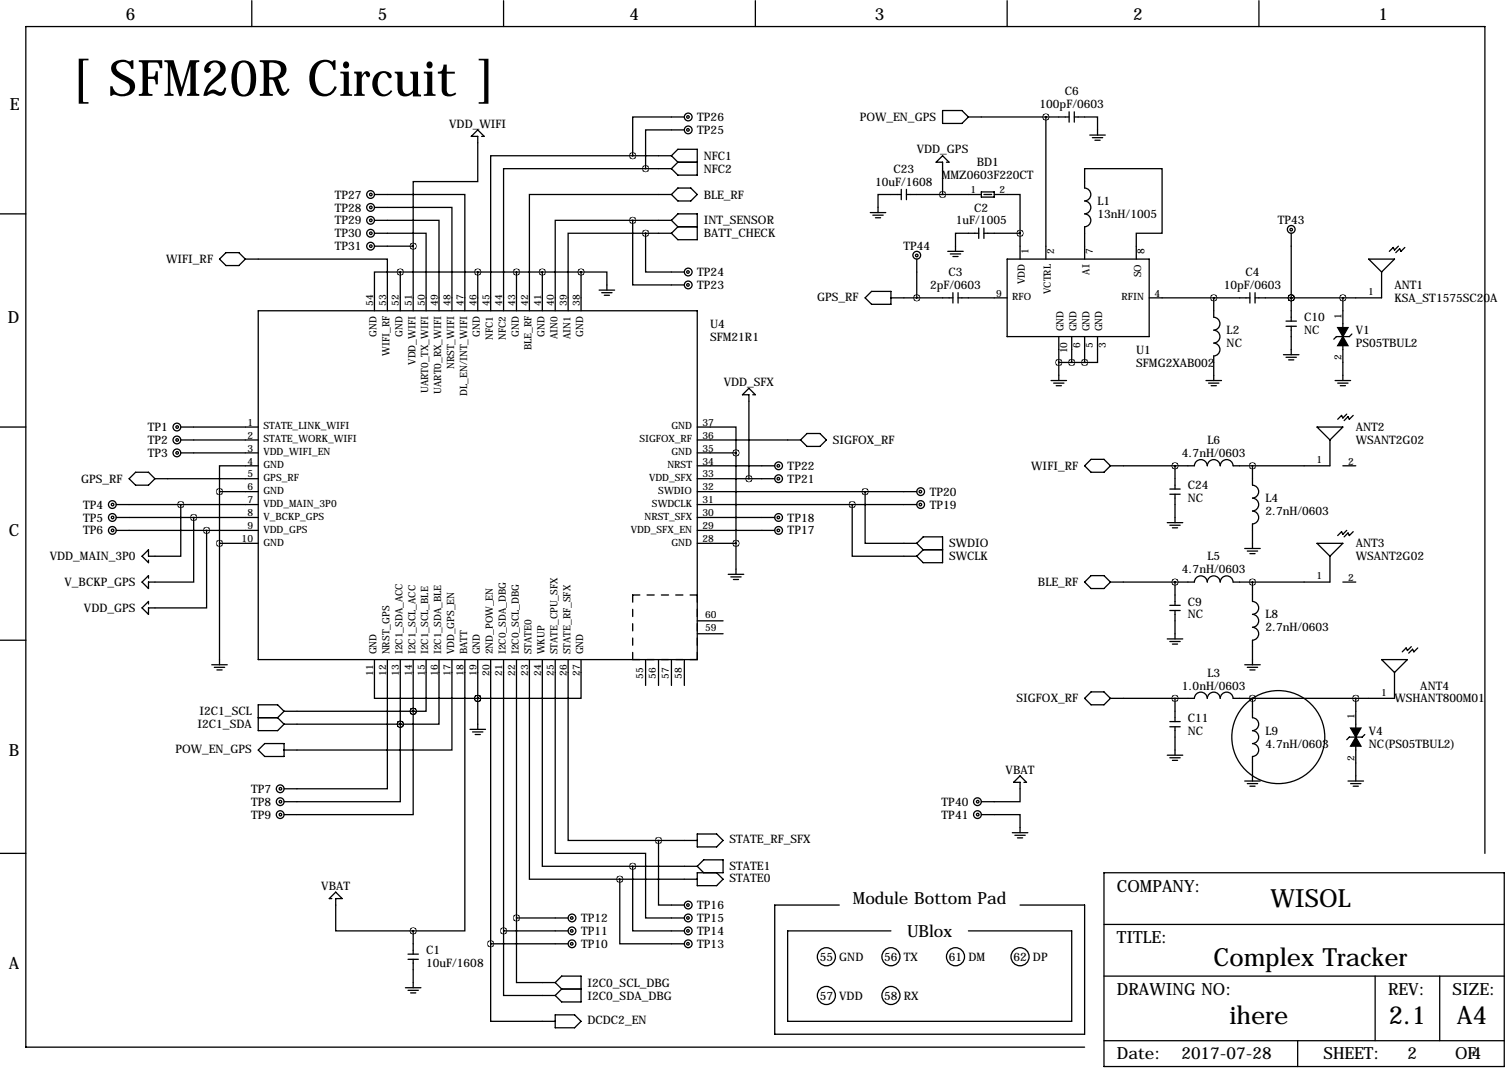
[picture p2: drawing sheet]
<svg xmlns="http://www.w3.org/2000/svg" width="297mm" height="211mm" viewBox="0 0 297 211" stroke-linecap="round" stroke-linejoin="round" font-family="sans-serif">
<g fill="none" stroke="#000" stroke-width=".25">
<path d="M49.5 .1v5.1M99.1 .1v5.1M148.6 .1v5.1M198.1 .1v5.1M247.6 .1v5.1M73.7 38.2h17.7v22.9M94.7 26.8h.5l-1.2-1.3-1.3 1.3h1.3v8.9h-12.7v12.7M124.5 30.6h-28v30.5M124.5 30.6h7.6M127 33.2h-27.9v27.9M127 33.2h5.1M132.1 38.2h-28v22.9"/>
<path d="M132.1 30.6l1.2-1.2h3.9v5h-3.9l-1.2-1.2M132.1 30.6l1.2 1.3M133.3 37h2.6l1.3 1.2-1.3 1.3h-2.6l-1.2-1.3zM133.3 31.9h3.9M133.3 31.9l-1.2 1.3M134.6 25.5h-7.6v7.7M134.6 23h-10.1v7.6M177.3 38.2h-4.6v3.6M177.3 37.2v2.1M178.3 38.2h14.7M178.3 37.2v2.1M185.4 21.7h3.8l1.3 1.3-1.3 1.3h-3.8z"/>
<path d="M186.2 31.9h.5l-1.3-1.3-1.3 1.3h1.3v6.3M190.5 23h19.8M193 37.7h2.6v1h-2.6zM193.5 38.2h1.6M195.6 38.2h5.1v7.7M205.7 23v27.9M210.3 22v2M211.3 23h4.6v3.6M211.3 22v2M213.4 37v-3.8h15.2v12.7h-5.1v5M213.4 37a1.27 1.27 0 0 1 1.2 1.2 1.27 1.27 0 0 1-1.2 1.3M213.4 39.5a1.27 1.27 0 0 1 1.2 1.3 1.27 1.27 0 0 1-1.2 1.3"/>
<path d="M214.4 26.6h3M214.9 27.1h2M215.4 27.6h1M0 42.1h5.1M44.4 49.7h2.6l1.3 1.2-1.3 1.3h-2.6l-1.2-1.3zM48.3 50.9h27.9v10.2M73.7 40.8h15.2v20.3M73.7 43.3h12.7v17.8M73.7 45.9h10.1v15.2M73.7 48.4h7.6M78.7 53.5h-5v7.6M78.7 53.5h35.6"/>
<path d="M78.7 53.5v7.6M81.3 48.4v12.7M94 53.5v7.6M101.6 53.5v7.6M106.7 53.5v7.6M114.3 53.5h5.1v3.5M114.3 53.5v7.6M117.9 57h3M118.4 57.5h2M118.9 58.1h1M124.5 43.3h-15.3v17.8M124.5 43.3v12.7h10.1"/>
<path d="M124.5 43.3h7.6M127 45.9h-15.2v15.2M127 45.9v7.6h7.6M127 45.9h5.1M132.1 43.3l1.2-1.2h3.9v5h-3.9l-1.2-1.2M132.1 43.3l1.2 1.3M133.3 44.6h3.9M133.3 44.6l-1.2 1.3M170.2 58.6l1.2-1.3h3.9v2.5h-3.9zM171.2 41.8h3M171.7 42.3h2M172.2 42.8h1"/>
<path d="M175.3 58.6h12.2M180.3 50.9v7.7M186.4 49.4h3.1M186.9 49.9h2.1M187.5 57.5v2.1M187.5 50.4h1M188.5 58.6h9.6M188.5 57.5v2.1M192.5 45.9h-4.5v3.5M192.5 44.8v2.1M193.5 45.9h7.2M193.5 44.8v2.1"/>
<path d="M198.1 50.9h28v15.3h-28zM200.7 45.9v5M213.4 42.1a1.27 1.27 0 0 1 1.2 1.2 1.27 1.27 0 0 1-1.2 1.3v6.3M226.1 58.6h19.8M238.8 58.6v3.8a1.27 1.27 0 0 1 1.2 1.2 1.27 1.27 0 0 1-1.2 1.3 1.27 1.27 0 0 1 1.2 1.3 1.27 1.27 0 0 1-1.2 1.3 1.27 1.27 0 0 1 1.2 1.2 1.27 1.27 0 0 1-1.2 1.3v4.8M245.9 57.5v2.1M246.9 57.5v2.1M254 58.6h.1M254 45.9v17.2M264.2 58.6v5.8M269.2 50.9h5.1l-2.5 2.6zM271.8 53.5v5.1h-24.9"/>
<path d="M275.1 48.4l-.8 .8-.2-.5-.8 .7M276.4 48.7l-.8 .7-.3-.5-.7 .8M50.8 61.1h86.4v68.6h-86.4zM148.1 77.6h.5l-1.3-1.3-1.3 1.3h1.3v16.5M206.8 74.8h3M207.3 75.3h2M207.8 75.8h1M208.3 66.2v8.6M208.3 71.3h5.1M210.8 66.2v5.1M213.4 66.2v5.1M215.9 66.2v5.1h-2.5"/>
<path d="M237.2 74.8h3.1M237.7 75.3h2.1M238.3 75.8h1M252.5 69.7h3M253 63.1h2M253 64.1h2M253 70.2h2M253.5 70.8h1M254 64.1v5.6M262.6 74.8h3.1M263.1 75.3h2.1M263.7 75.8h1"/>
<path d="M264.2 68v6.8M265.9 65.7l-.5 .5h-2.5l-.5 .5M0 84h5.1M22.9 99.2h27.9M25.4 94.1l1.3-1.2h2.5l1.3 1.2-1.3 1.3h-2.5zM30.5 94.1h20.3M35.6 99.2v10.2h-6.4v-1.3l-1.3 1.3 1.3 1.2v-.5M35.6 84h15.2M35.6 86.5h15.2M35.6 89h15.2M43.2 96.7h7.6M43.2 96.7v34"/>
<path d="M50.8 91.6h-7.6v5.1M137.2 84h7.6v5M137.2 86.5h20.3M137.2 89h7.6M137.2 99.2h43.1M137.2 96.7h43.1M137.2 94.1h15.2M137.2 91.6h15.2M144.8 89v23.9M158.7 85.2h2.6l1.3 1.3-1.3 1.3h-2.6l-1.2-1.3zM167.6 99.2v10.2h12.7M170.2 96.7v10.1h10.1"/>
<path d="M213.4 91.6l1.2-1.3h2.6l1.2 1.3-1.2 1.3h-2.6zM218.4 91.6h16.5M230.1 96.2h2.1M230.1 97.2h2.1M231.1 91.6v4.6M231.1 97.2v5.6M246.4 91.6v3.8a1.27 1.27 0 0 1 1.2 1.3 1.27 1.27 0 0 1-1.2 1.2 1.27 1.27 0 0 1 1.2 1.3 1.27 1.27 0 0 1-1.2 1.3 1.27 1.27 0 0 1 1.2 1.2 1.27 1.27 0 0 1-1.2 1.3v4.8M259.1 84h5.1l-2.6 2.5zM261.6 86.5v5.1h-19a1.27 1.27 0 0 0-1.3-1.2 1.27 1.27 0 0 0-1.3 1.2 1.27 1.27 0 0 0-1.2-1.2 1.27 1.27 0 0 0-1.3 1.2 1.27 1.27 0 0 0-1.3-1.2 1.27 1.27 0 0 0-1.2 1.2M264.2 91.6h2.5M264.9 81.4l-.7 .8-.3-.5-.8 .7M266.2 81.7l-.8 .7-.2-.5-.8 .8"/>
<path d="M22.9 104.3h27.9M22.9 101.7h27.9M38.1 101.7v12.7h-8.9v1.3l-1.3-1.3 1.3-1.2v.5M40.6 104.3v15.2h-11.4v1.3l-1.3-1.3 1.3-1.2v.5M43.2 106.8h7.6M137.2 104.3h15.2M137.2 101.7h15.2M137.2 106.8h7.6M143.3 112.9h3M143.8 113.4h2M144.3 113.9h1M180.3 106.8l1.3-1.2h3.8v5h-3.8l-1.3-1.2"/>
<path d="M180.3 106.8l1.3 1.3M181.6 108.1h3.8M181.6 108.1l-1.3 1.3M213.4 114.4l1.2-1.2h2.6l1.2 1.2-1.2 1.3h-2.6zM218.4 114.4h16.5M229.6 102.8h3.1M230.1 119h2.1M230.1 103.3h2.1M230.6 103.8h1M231.1 114.4v4.6M244.9 107.8h3M245.4 108.3h2"/>
<path d="M245.9 108.9h1M246.4 114.4v3.9a1.27 1.27 0 0 1 1.2 1.2 1.27 1.27 0 0 1-1.2 1.3 1.27 1.27 0 0 1 1.2 1.3 1.27 1.27 0 0 1-1.2 1.2 1.27 1.27 0 0 1 1.2 1.3 1.27 1.27 0 0 1-1.2 1.3v4.8M259.1 106.8h5.1l-2.6 2.6zM261.6 109.4v5h-19a1.27 1.27 0 0 0-1.3-1.2 1.27 1.27 0 0 0-1.3 1.2 1.27 1.27 0 0 0-1.2-1.2 1.27 1.27 0 0 0-1.3 1.2 1.27 1.27 0 0 0-1.3-1.2 1.27 1.27 0 0 0-1.2 1.2M264.2 114.4h2.5M264.9 104.3l-.7 .7-.3-.5-.8 .8M266.2 104.5l-.8 .8-.2-.5-.8 .8M0 125.9h5.1M41.7 130.7h3M42.2 131.2h2M42.7 131.7h1M55.9 139.8l-1.3-1.2h-3.8v5.1h3.8l1.3-1.3"/>
<path d="M55.9 139.8h25.4M55.9 139.8l-1.3 1.3M73.7 129.7v7.6h20.3M76.2 129.7v25.4h-20.3M78.7 129.7v12.7M81.3 139.8v20.4h-25.4M81.3 139.8h.1M81.3 129.7v10.1M83.8 129.7v10.1h-2.5M86.4 129.7v12.7h-7.7M88.9 129.7v17.8h-33M91.4 129.7v53.3h-10.1"/>
<path d="M94 137.3h.1M94 129.7v13.7M96.5 129.7v55.9M99.1 129.7v53.3M101.6 129.7v50.8M104.1 129.7v43.2h17.8M106.7 129.7v40.6h17.8M109.2 129.7v38.1h17.8v12.7h7.6M111.8 129.7v35.5h17.7M114.3 129.7v7.6h-20.3M127 129.7v5.1M129.5 129.7v5.1"/>
<path d="M132.1 129.7v5.1M134.6 129.7v5.1M137.2 124.6h5M137.2 122.1h5M213.4 137.3l1.2-1.3h2.6l1.2 1.3-1.2 1.3h-2.6zM218.4 137.3h16.5M229.6 125.6h3.1M230.1 120h2.1M230.1 126.1h2.1M230.6 126.6h1M231.1 120v5.6M231.1 137.3v4.6"/>
<path d="M244.9 130.7h3M245.4 131.2h2M245.9 131.7h1M246.4 137.3v3.8a1.27 1.27 0 0 1 1.2 1.3 1.27 1.27 0 0 1-1.2 1.3 1.27 1.27 0 0 1 1.2 1.2 1.27 1.27 0 0 1-1.2 1.3 1.27 1.27 0 0 1 1.2 1.3 1.27 1.27 0 0 1-1.2 1.2v4.9M266.7 137.3v5.8M271.8 129.7h5.1l-2.6 2.5zM274.3 132.2v5.1h-31.7a1.27 1.27 0 0 0-1.3-1.2 1.27 1.27 0 0 0-1.3 1.2 1.27 1.27 0 0 0-1.2-1.2 1.27 1.27 0 0 0-1.3 1.2 1.27 1.27 0 0 0-1.3-1.2 1.27 1.27 0 0 0-1.2 1.2M277.6 127.1l-.7 .8-.3-.5-.8 .8M278.9 127.4l-.8 .8-.2-.6-.8 .8M50.8 147.5l1.3-1.3h3.8v2.5h-3.8zM50.8 141.1h3.8M54.6 141.1l1.3 1.3"/>
<path d="M55.9 142.4h22.8M78.7 142.4v15.2h-22.8M78.7 142.4h.1M92.5 143.4h3M93 143.9h2M93.5 144.4h1M201.4 153.8h.5l-1.2-1.3-1.3 1.3h1.3v3.8h-7.7M229.6 148.5h3.1M230.1 141.9h2.1M230.1 142.9h2.1M230.1 149h2.1M230.6 149.5h1"/>
<path d="M231.1 142.9v5.6M244.9 153.6h3M245.4 154.1h2M245.9 154.6h1M265.2 153.6h3M265.7 154.1h2M266.2 154.6h1M266.7 146.7v6.9M268.5 144.4l-.5 .5h-2.6l-.5 .5M0 167.8h5.1M65.3 176.7h-.5l1.2-1.3 1.3 1.3h-1.3v6.3h15.3M121.9 172.9v12.7h12.7"/>
<path d="M121.9 172.9h15.3M124.5 170.3v12.7h10.1M124.5 170.3h12.7M129.5 165.2v12.7h5.1M129.5 165.2h7.7M137.2 170.3l1.2-1.2h3.8v2.5h-5v2.5h3.8l1.2-1.2-1.2-1.3M137.2 164h3.8l1.2 1.2-1.2 1.3h-3.8zM137.2 170.3l1.2 1.3M165.1 177.9h-12.7v25.4h61v-25.4h-12.7M193 160.2h7.7v3.5M199.1 163.7h3.1M199.6 164.2h2.1"/>
<path d="M200.2 164.7h1M217.2 171.6h78.7v38.1h-78.7zM292.1 167.8v-162.6h-287v200.7h208.3M79.8 194.2h3M80.3 187.6h2M80.3 188.6h2M80.3 194.7h2M80.8 195.2h1M81.3 183v4.6M81.3 188.6v5.6M96.5 185.6v15.2h12.7M96.5 185.6h15.3"/>
<path d="M99.1 183v12.7h10.1M99.1 183h12.7M101.6 180.5v12.7h7.6M101.6 180.5h10.2M109.2 193.2l1.3-1.3h3.8v5.1h-3.8l-1.3-1.3M109.2 199.5h3.8l1.3 1.3-1.3 1.3h-3.8zM109.2 193.2l1.3 1.3M110.5 194.5h3.8M110.5 194.5l-1.3 1.2M175.3 183h-20.4v17.8h55.9v-17.8h-20.3M217.2 191.9h78.7M217.2 181.8h78.7"/>
<path d="M270.5 191.9v12.7M283.2 191.9v12.7M217.2 204.6h78.7M255.3 204.6v5.1"/>
<circle cx="72.9" cy="38.2" r=".76"/>
<circle cx="72.9" cy="38.2" r=".25"/>
<circle cx="135.3" cy="25.5" r=".25"/>
<circle cx="135.3" cy="23" r=".25"/>
<circle cx="135.4" cy="23" r=".76"/>
<circle cx="135.4" cy="25.5" r=".76"/>
<circle cx="72.9" cy="40.8" r=".76"/>
<circle cx="72.9" cy="45.9" r=".76"/>
<circle cx="72.9" cy="48.4" r=".76"/>
<circle cx="72.9" cy="43.3" r=".76"/>
<circle cx="72.9" cy="43.3" r=".25"/>
<circle cx="72.9" cy="45.9" r=".25"/>
<circle cx="72.9" cy="40.8" r=".25"/>
<circle cx="72.9" cy="48.4" r=".25"/>
<circle cx="135.3" cy="53.5" r=".25"/>
<circle cx="135.3" cy="56" r=".25"/>
<circle cx="135.4" cy="53.5" r=".76"/>
<circle cx="135.4" cy="56" r=".76"/>
<circle cx="180.3" cy="50.2" r=".76"/>
<circle cx="180.3" cy="50.2" r=".25"/>
<circle cx="254" cy="45.1" r=".76"/>
<circle cx="254" cy="45.1" r=".25"/>
<circle cx="22.1" cy="99.2" r=".76"/>
<circle cx="22.1" cy="99.2" r=".25"/>
<circle cx="34.8" cy="89" r=".76"/>
<circle cx="34.8" cy="84" r=".76"/>
<circle cx="34.8" cy="86.5" r=".76"/>
<circle cx="34.8" cy="89" r=".25"/>
<circle cx="34.8" cy="84" r=".25"/>
<circle cx="34.8" cy="86.5" r=".25"/>
<circle cx="153.1" cy="91.6" r=".25"/>
<circle cx="153.1" cy="94.1" r=".25"/>
<circle cx="153.2" cy="91.6" r=".76"/>
<circle cx="153.2" cy="94.1" r=".76"/>
<circle cx="181.1" cy="96.7" r=".25"/>
<circle cx="181.1" cy="99.2" r=".25"/>
<circle cx="181.1" cy="96.7" r=".76"/>
<circle cx="181.1" cy="99.2" r=".76"/>
<circle cx="22.1" cy="101.7" r=".76"/>
<circle cx="22.1" cy="104.3" r=".76"/>
<circle cx="22.1" cy="101.7" r=".25"/>
<circle cx="22.1" cy="104.3" r=".25"/>
<circle cx="153.1" cy="101.7" r=".25"/>
<circle cx="153.1" cy="104.3" r=".25"/>
<circle cx="153.2" cy="101.7" r=".76"/>
<circle cx="153.2" cy="104.3" r=".76"/>
<circle cx="55.1" cy="157.6" r=".76"/>
<circle cx="55.1" cy="155.1" r=".76"/>
<circle cx="55.2" cy="157.6" r=".25"/>
<circle cx="55.2" cy="155.1" r=".25"/>
<circle cx="192.3" cy="157.6" r=".76"/>
<circle cx="192.3" cy="157.6" r=".25"/>
<circle cx="251.5" cy="144.9" r="9.1"/>
<circle cx="55.1" cy="160.2" r=".76"/>
<circle cx="55.2" cy="160.2" r=".25"/>
<circle cx="135.3" cy="177.9" r=".25"/>
<circle cx="135.4" cy="177.9" r=".76"/>
<circle cx="192.3" cy="160.2" r=".76"/>
<circle cx="192.3" cy="160.2" r=".25"/>
<circle cx="112.5" cy="180.5" r=".25"/>
<circle cx="112.5" cy="185.6" r=".25"/>
<circle cx="112.5" cy="183" r=".25"/>
<circle cx="112.5" cy="185.6" r=".76"/>
<circle cx="112.5" cy="180.5" r=".76"/>
<circle cx="112.5" cy="183" r=".76"/>
<circle cx="135.3" cy="180.5" r=".25"/>
<circle cx="135.3" cy="185.6" r=".25"/>
<circle cx="135.3" cy="183" r=".25"/>
<circle cx="135.4" cy="185.6" r=".76"/>
<circle cx="135.4" cy="180.5" r=".76"/>
<circle cx="135.4" cy="183" r=".76"/>
<circle cx="162.6" cy="195.7" r="1.78"/>
<circle cx="162.6" cy="188.1" r="1.78"/>
<circle cx="175.3" cy="195.7" r="1.78"/>
<circle cx="175.3" cy="188.1" r="1.78"/>
<circle cx="188" cy="188.1" r="1.78"/>
<circle cx="200.7" cy="188.1" r="1.78"/>
</g>
<path d="M263.1 64.4h2.1l-1 1.8zM264.2 66.2l1 1.8h-2.1zM265.7 143.1h2l-1 1.8zM266.7 144.9l1 1.8h-2z" fill="#000" stroke="#000" stroke-width=".25"/>
<path d="M124.5 117h12.7M137.2 117v12.7M124.5 129.7v-12.7M137.2 129.7h-12.7" fill="none" stroke="#000" stroke-width=".25" stroke-dasharray="1.4 1.4"/>
<path d="M93.9 137.3a.05 .05 0 0 0 .1 0 .05 .05 0 0 0-.1 0zM43.1 106.8a.05 .05 0 0 0 .1 0 .05 .05 0 0 0-.1 0zM43.1 96.7a.05 .05 0 0 0 .1 0 .05 .05 0 0 0-.1 0zM93.9 137.3a.05 .05 0 0 0 .1 0 .05 .05 0 0 0-.1 0zM144.7 89a.05 .05 0 0 0 .1 0 .05 .05 0 0 0-.1 0zM144.7 106.8a.05 .05 0 0 0 .1 0 .05 .05 0 0 0-.1 0zM106.6 53.5a.05 .05 0 0 0 .1 0 .05 .05 0 0 0-.1 0zM93.9 53.5a.05 .05 0 0 0 .1 0 .05 .05 0 0 0-.1 0zM78.7 53.5a.05 .05 0 0 0 .1 0 .05 .05 0 0 0-.1 0zM238.7 58.6a.05 .05 0 0 0 .1 0 .05 .05 0 0 0-.1 0zM213.3 71.3a.05 .05 0 0 0 .1 0 .05 .05 0 0 0-.1 0zM210.8 71.3a.05 .05 0 0 0 .1 0 .05 .05 0 0 0-.1 0zM208.2 71.3a.05 .05 0 0 0 .1 0 .05 .05 0 0 0-.1 0zM264.1 58.6a.05 .05 0 0 0 .1 0 .05 .05 0 0 0-.1 0zM246.3 91.6a.05 .05 0 0 0 .1 0 .05 .05 0 0 0-.1 0zM246.3 114.4a.05 .05 0 0 0 .1 0 .05 .05 0 0 0-.1 0zM246.3 137.3a.05 .05 0 0 0 .1 0 .05 .05 0 0 0-.1 0zM231.1 91.6a.05 .05 0 0 0 .1 0 .05 .05 0 0 0-.1 0zM231.1 114.4a.05 .05 0 0 0 .1 0 .05 .05 0 0 0-.1 0zM231.1 137.3a.05 .05 0 0 0 .1 0 .05 .05 0 0 0-.1 0zM35.5 99.2a.05 .05 0 0 0 .1 0 .05 .05 0 0 0-.1 0zM40.6 104.3a.05 .05 0 0 0 .1 0 .05 .05 0 0 0-.1 0zM81.2 139.8a.05 .05 0 0 0 .1 0 .05 .05 0 0 0-.1 0zM124.4 170.3a.05 .05 0 0 0 .1 0 .05 .05 0 0 0-.1 0zM129.5 165.2a.05 .05 0 0 0 .1 0 .05 .05 0 0 0-.1 0zM124.4 43.3a.05 .05 0 0 0 .1 0 .05 .05 0 0 0-.1 0zM124.4 30.6a.05 .05 0 0 0 .1 0 .05 .05 0 0 0-.1 0zM78.7 142.4a.05 .05 0 0 0 .1 0 .05 .05 0 0 0-.1 0zM81.2 139.8a.05 .05 0 0 0 .1 0 .05 .05 0 0 0-.1 0zM78.7 142.4a.05 .05 0 0 0 .1 0 .05 .05 0 0 0-.1 0zM121.9 172.9a.05 .05 0 0 0 .1 0 .05 .05 0 0 0-.1 0zM99 183a.05 .05 0 0 0 .1 0 .05 .05 0 0 0-.1 0zM170.1 96.7a.05 .05 0 0 0 .1 0 .05 .05 0 0 0-.1 0zM167.6 99.2a.05 .05 0 0 0 .1 0 .05 .05 0 0 0-.1 0zM96.5 185.6a.05 .05 0 0 0 .1 0 .05 .05 0 0 0-.1 0zM200.6 45.9a.05 .05 0 0 0 .1 0 .05 .05 0 0 0-.1 0zM81.2 48.4a.05 .05 0 0 0 .1 0 .05 .05 0 0 0-.1 0zM147.3 94.1a.05 .05 0 0 0 .1 0 .05 .05 0 0 0-.1 0zM205.7 23a.05 .05 0 0 0 .1 0 .05 .05 0 0 0-.1 0zM180.3 58.6a.05 .05 0 0 0 .1 0 .05 .05 0 0 0-.1 0zM185.4 38.2a.05 .05 0 0 0 .1 0 .05 .05 0 0 0-.1 0zM81.2 183a.05 .05 0 0 0 .1 0 .05 .05 0 0 0-.1 0z" fill="#000" stroke="#000" stroke-width="1.3"/>
<text font-size="9.9" x="14" y="18.8">[ SFM20R Circuit ]</text>
<g font-size="4.9">
<text x="249.9" y="178.4">WISOL</text>
<text x="238.7" y="189.8">Complex Tracker</text>
<text x="241.9" y="201.3">ihere</text>
<text x="273.2" y="201.3">2.1</text>
<text x="286.6" y="201.3">A4</text>
</g>
<g font-size="3.3">
<text x="24.8" y="3.8">6</text>
<text x="74.3" y="3.8">5</text>
<text x="123.8" y="3.8">4</text>
<text x="172.1" y="3.8">3</text>
<text x="222.9" y="3.8">2</text>
<text x="271.2" y="3.8">1</text>
<text x="1.9" y="21.6">E</text>
<text x="1.5" y="63.5">D</text>
<text x="1.7" y="105.4">C</text>
<text x="1.7" y="148.6">B</text>
<text x="167.8" y="177.8">Module Bottom Pad</text>
<text x="219.7" y="175.3">COMPANY:</text>
<text x="178.4" y="184.2">UBlox</text>
<text x="219.7" y="185.4">TITLE:</text>
<text x="1.7" y="190.5">A</text>
<text x="219.7" y="195.6">DRAWING NO:</text>
<text x="273.1" y="195.6">REV:</text>
<text x="285.8" y="195.6">SIZE:</text>
<text x="219.7" y="208.3">Date:</text>
<text x="232.4" y="208.3">2017-07-28</text>
<text x="260.4" y="208.3">SHEET:</text>
<text x="276.9" y="208.3">2</text>
<text x="286.2" y="208.3">OF4</text>
</g>
<g font-size="2.3">
<text x="137.2" y="23.8">TP26</text>
<text x="169.1" y="23.8">POW_EN_GPS</text>
<text x="204.5" y="21.3">100pF/0603</text>
<text x="209.4" y="18.7">C6</text>
<text x="88.4" y="25.1">VDD_WIFI</text>
<text x="137.2" y="26.3">TP25</text>
<text x="138.4" y="31.4">NFC1</text>
<text x="138.4" y="34">NFC2</text>
<text x="175.8" y="34">C23</text>
<text x="180.3" y="30.2">VDD_GPS</text>
<text x="185.3" y="35.2">MMZ0603F220CT</text>
<text x="192.1" y="32.7">BD1</text>
<text x="65.8" y="39">TP27</text>
<text x="65.8" y="41.6">TP28</text>
<text x="138.4" y="39">BLE_RF</text>
<text x="172.1" y="36.5">10uF/1608</text>
<text x="191.7" y="41.6">C2</text>
<text x="215.9" y="40.3">L1</text>
<text x="65.8" y="44.1">TP29</text>
<text x="65.8" y="46.7">TP30</text>
<text x="138.4" y="46.7">BATT_CHECK</text>
<text x="138.4" y="44.1">INT_SENSOR</text>
<text x="188" y="44.1">1uF/1005</text>
<text x="215.9" y="42.9">13nH/1005</text>
<text x="251.4" y="44.1">TP43</text>
<text x="32.7" y="51.7">WIFI_RF</text>
<text x="65.8" y="49.2">TP31</text>
<text x="177.7" y="49.2">TP44</text>
<text x="137.2" y="56.8">TP23</text>
<text x="137.2" y="54.3">TP24</text>
<text x="160.7" y="59.1">GPS_RF</text>
<text x="183" y="56.8">2pF/0603</text>
<text x="186.6" y="54.3">C3</text>
<text x="240.7" y="56.8">10pF/0603</text>
<text x="245" y="54.3">C4</text>
<text x="274.3" y="56.8">ANT1</text>
<text x="274.3" y="59.4">KSA_ST1575SC20A</text>
<text x="139.7" y="64.4">U4</text>
<text x="241.3" y="65.7">L2</text>
<text x="256.5" y="63.2">C10</text>
<text x="256.5" y="65.7">NC</text>
<text x="266.7" y="65.7">V1</text>
<text x="139.7" y="67">SFM21R1</text>
<text x="223.5" y="69.5">U1</text>
<text x="241.3" y="68.3">NC</text>
<text x="266.7" y="68.3">PS05TBUL2</text>
<text x="142.4" y="75.9">VDD_SFX</text>
<text x="223.5" y="72.1">SFMG2XAB002</text>
<text x="29.1" y="84.8">TP1</text>
<text x="29.1" y="87.3">TP2</text>
<text x="29.1" y="89.8">TP3</text>
<text x="163.8" y="87.3">SIGFOX_RF</text>
<text x="232.5" y="89.8">4.7nH/0603</text>
<text x="237.5" y="87.3">L6</text>
<text x="266.7" y="84.8">ANT2</text>
<text x="266.7" y="87.3">WSANT2G02</text>
<text x="16" y="94.9">GPS_RF</text>
<text x="154.9" y="94.9">TP21</text>
<text x="154.9" y="92.4">TP22</text>
<text x="202.9" y="92.4">WIFI_RF</text>
<text x="16.4" y="100">TP4</text>
<text x="182.9" y="100">TP19</text>
<text x="182.9" y="97.5">TP20</text>
<text x="233.7" y="96.2">C24</text>
<text x="233.7" y="98.7">NC</text>
<text x="248.9" y="98.7">L4</text>
<text x="248.9" y="101.3">2.7nH/0603</text>
<text x="16.4" y="105.1">TP6</text>
<text x="16.4" y="102.5">TP5</text>
<text x="154.9" y="105.1">TP17</text>
<text x="154.9" y="102.5">TP18</text>
<text x="186.7" y="107.6">SWDIO</text>
<text x="266.7" y="107.6">ANT3</text>
<text x="9.8" y="110.2">VDD_MAIN_3P0</text>
<text x="186.7" y="110.2">SWCLK</text>
<text x="232.5" y="112.7">4.7nH/0603</text>
<text x="237.5" y="110.2">L5</text>
<text x="266.7" y="110.2">WSANT2G02</text>
<text x="12.7" y="115.2">V_BCKP_GPS</text>
<text x="204.2" y="115.2">BLE_RF</text>
<text x="233.7" y="119.1">C9</text>
<text x="16.5" y="120.3">VDD_GPS</text>
<text x="233.7" y="121.6">NC</text>
<text x="248.9" y="121.6">L8</text>
<text x="248.9" y="124.1">2.7nH/0603</text>
<text x="232.5" y="135.6">1.0nH/0603</text>
<text x="237.5" y="133">L3</text>
<text x="279.4" y="135.6">ANT4</text>
<text x="38.9" y="143.2">I2C1_SDA</text>
<text x="39.3" y="140.6">I2C1_SCL</text>
<text x="200" y="138.1">SIGFOX_RF</text>
<text x="233.7" y="141.9">C11</text>
<text x="274.3" y="138.1">WSHANT800M01</text>
<text x="34.5" y="148">POW_EN_GPS</text>
<text x="233.7" y="144.5">NC</text>
<text x="248.9" y="144.5">L9</text>
<text x="248.9" y="147">4.7nH/0603</text>
<text x="269.2" y="144.5">V4</text>
<text x="269.2" y="147">NC(PS05TBUL2)</text>
<text x="49.4" y="155.9">TP7</text>
<text x="197.8" y="152.1">VBAT</text>
<text x="49.4" y="158.4">TP8</text>
<text x="49.4" y="161">TP9</text>
<text x="185.2" y="158.4">TP40</text>
<text x="185.2" y="161">TP41</text>
<text x="143.5" y="165.8">STATE_RF_SFX</text>
<text x="143.5" y="171.1">STATE1</text>
<text x="143.5" y="173.4">STATE0</text>
<text x="63.2" y="174.9">VBAT</text>
<text x="137.2" y="178.7">TP16</text>
<text x="114.3" y="183.8">TP11</text>
<text x="114.3" y="181.3">TP12</text>
<text x="137.2" y="183.8">TP14</text>
<text x="137.2" y="181.3">TP15</text>
<text x="83.8" y="187.6">C1</text>
<text x="83.8" y="190.2">10uF/1608</text>
<text x="114.3" y="186.4">TP10</text>
<text x="137.2" y="186.4">TP13</text>
<text x="161.2" y="188.9">55 GND</text>
<text x="173.9" y="188.9">56 TX</text>
<text x="186.6" y="188.9">61 DM</text>
<text x="199.3" y="188.9">62 DP</text>
<text x="115.6" y="196.5">I2C0_SDA_DBG</text>
<text x="115.6" y="194">I2C0_SCL_DBG</text>
<text x="161.2" y="196.5">57 VDD</text>
<text x="173.9" y="196.5">58 RX</text>
<text x="115.6" y="201.4">DCDC2_EN</text>
</g>
<g font-size="2">
<text x="190.9" y="38">1</text>
<text x="196.6" y="38">2</text>
<text x="202.3" y="49.9" transform="rotate(-90 202.3 49.9)">1</text>
<text x="207.4" y="49.9" transform="rotate(-90 207.4 49.9)">2</text>
<text x="214.3" y="54" transform="rotate(-90 214.3 54)">AI</text>
<text x="215" y="49.9" transform="rotate(-90 215 49.9)">7</text>
<text x="225.2" y="49.9" transform="rotate(-90 225.2 49.9)">8</text>
<text x="196" y="58.3">9</text>
<text x="199.1" y="59">RFO</text>
<text x="201.6" y="55.9" transform="rotate(-90 201.6 55.9)">VDD</text>
<text x="206.7" y="57.8" transform="rotate(-90 206.7 57.8)">VCTRL</text>
<text x="220.6" y="59">RFIN</text>
<text x="224.5" y="54.6" transform="rotate(-90 224.5 54.6)">SO</text>
<text x="227.1" y="58.3">4</text>
<text x="269.1" y="58.1">1</text>
<text x="73.4" y="60.1" transform="rotate(-90 73.4 60.1)">54</text>
<text x="75.9" y="60.1" transform="rotate(-90 75.9 60.1)">53</text>
<text x="78.5" y="60.1" transform="rotate(-90 78.5 60.1)">52</text>
<text x="81" y="60.1" transform="rotate(-90 81 60.1)">51</text>
<text x="83.6" y="60.1" transform="rotate(-90 83.6 60.1)">50</text>
<text x="86.1" y="60.1" transform="rotate(-90 86.1 60.1)">49</text>
<text x="88.6" y="60.1" transform="rotate(-90 88.6 60.1)">48</text>
<text x="91.2" y="60.1" transform="rotate(-90 91.2 60.1)">47</text>
<text x="93.7" y="60.1" transform="rotate(-90 93.7 60.1)">46</text>
<text x="96.3" y="60.1" transform="rotate(-90 96.3 60.1)">45</text>
<text x="98.8" y="60.1" transform="rotate(-90 98.8 60.1)">44</text>
<text x="101.3" y="60.1" transform="rotate(-90 101.3 60.1)">43</text>
<text x="103.9" y="60.1" transform="rotate(-90 103.9 60.1)">42</text>
<text x="106.4" y="60.1" transform="rotate(-90 106.4 60.1)">41</text>
<text x="109" y="60.1" transform="rotate(-90 109 60.1)">40</text>
<text x="111.5" y="60.1" transform="rotate(-90 111.5 60.1)">39</text>
<text x="114" y="60.1" transform="rotate(-90 114 60.1)">38</text>
<text x="209.2" y="65.2" transform="rotate(-90 209.2 65.2)">GND</text>
<text x="211.8" y="65.2" transform="rotate(-90 211.8 65.2)">GND</text>
<text x="214.3" y="65.2" transform="rotate(-90 214.3 65.2)">GND</text>
<text x="216.8" y="65.2" transform="rotate(-90 216.8 65.2)">GND</text>
<text x="263.9" y="62.6" transform="rotate(-90 263.9 62.6)">1</text>
<text x="74.1" y="66.2" transform="rotate(-90 74.1 66.2)">GND</text>
<text x="76.6" y="70" transform="rotate(-90 76.6 70)">WIFI_RF</text>
<text x="79.2" y="66.2" transform="rotate(-90 79.2 66.2)">GND</text>
<text x="81.7" y="71.7" transform="rotate(-90 81.7 71.7)">VDD_WIFI</text>
<text x="94.4" y="66.2" transform="rotate(-90 94.4 66.2)">GND</text>
<text x="97" y="66.9" transform="rotate(-90 97 66.9)">NFC1</text>
<text x="99.5" y="66.9" transform="rotate(-90 99.5 66.9)">NFC2</text>
<text x="102" y="66.2" transform="rotate(-90 102 66.2)">GND</text>
<text x="104.6" y="68.9" transform="rotate(-90 104.6 68.9)">BLE_RF</text>
<text x="107.1" y="66.2" transform="rotate(-90 107.1 66.2)">GND</text>
<text x="109.7" y="66.6" transform="rotate(-90 109.7 66.6)">AIN0</text>
<text x="112.2" y="66.6" transform="rotate(-90 112.2 66.6)">AIN1</text>
<text x="114.7" y="66.2" transform="rotate(-90 114.7 66.2)">GND</text>
<text x="209.9" y="69.5" transform="rotate(-90 209.9 69.5)">10</text>
<text x="212.5" y="68.3" transform="rotate(-90 212.5 68.3)">6</text>
<text x="215" y="68.3" transform="rotate(-90 215 68.3)">5</text>
<text x="217.5" y="68.3" transform="rotate(-90 217.5 68.3)">3</text>
<text x="263.9" y="70.9" transform="rotate(-90 263.9 70.9)">2</text>
<text x="84.3" y="77.3" transform="rotate(-90 84.3 77.3)">UART0_TX_WIFI</text>
<text x="86.8" y="77.4" transform="rotate(-90 86.8 77.4)">UART0_RX_WIFI</text>
<text x="89.3" y="72.6" transform="rotate(-90 89.3 72.6)">NRST_WIFI</text>
<text x="91.9" y="77.8" transform="rotate(-90 91.9 77.8)">DL_EN/INT_WIFI</text>
<text x="48.7" y="83.7">1</text>
<text x="138.2" y="83.7">37</text>
<text x="48.7" y="86.2">2</text>
<text x="48.7" y="88.8">3</text>
<text x="51.8" y="84.4">STATE_LINK_WIFI</text>
<text x="51.8" y="86.9">STATE_WORK_WIFI</text>
<text x="51.8" y="89.5">VDD_WIFI_EN</text>
<text x="125.8" y="86.9">SIGFOX_RF</text>
<text x="132.1" y="89.5">GND</text>
<text x="132.1" y="84.4">GND</text>
<text x="138.2" y="88.8">35</text>
<text x="138.2" y="86.2">36</text>
<text x="48.7" y="91.3">4</text>
<text x="48.7" y="93.9">5</text>
<text x="51.8" y="92">GND</text>
<text x="51.8" y="94.6">GPS_RF</text>
<text x="127.7" y="94.6">VDD_SFX</text>
<text x="131.3" y="92">NRST</text>
<text x="138.2" y="93.9">33</text>
<text x="138.2" y="91.3">34</text>
<text x="259" y="91.1">1</text>
<text x="265.2" y="91.3">2</text>
<text x="48.7" y="96.4">6</text>
<text x="48.7" y="98.9">7</text>
<text x="48.7" y="101.5">8</text>
<text x="51.8" y="97.1">GND</text>
<text x="51.8" y="99.6">VDD_MAIN_3P0</text>
<text x="128.3" y="99.6">SWDCLK</text>
<text x="129.5" y="97.1">SWDIO</text>
<text x="138.2" y="101.5">30</text>
<text x="138.2" y="98.9">31</text>
<text x="138.2" y="96.4">32</text>
<text x="47.5" y="106.6">10</text>
<text x="48.7" y="104">9</text>
<text x="51.8" y="102.2">V_BCKP_GPS</text>
<text x="51.8" y="104.7">VDD_GPS</text>
<text x="51.8" y="107.3">GND</text>
<text x="124.1" y="104.7">VDD_SFX_EN</text>
<text x="126.8" y="102.2">NRST_SFX</text>
<text x="132.1" y="107.3">GND</text>
<text x="138.2" y="106.6">28</text>
<text x="138.2" y="104">29</text>
<text x="259" y="113.9">1</text>
<text x="265.2" y="114.2">2</text>
<text x="138.7" y="124.1">59</text>
<text x="138.7" y="121.6">60</text>
<text x="74.1" y="128.7" transform="rotate(-90 74.1 128.7)">GND</text>
<text x="76.6" y="128.7" transform="rotate(-90 76.6 128.7)">NRST_GPS</text>
<text x="79.2" y="128.7" transform="rotate(-90 79.2 128.7)">I2C1_SDA_ACC</text>
<text x="81.7" y="128.7" transform="rotate(-90 81.7 128.7)">I2C1_SCL_ACC</text>
<text x="84.3" y="128.7" transform="rotate(-90 84.3 128.7)">I2C1_SCL_BLE</text>
<text x="86.8" y="128.7" transform="rotate(-90 86.8 128.7)">I2C1_SDA_BLE</text>
<text x="89.3" y="128.7" transform="rotate(-90 89.3 128.7)">VDD_GPS_EN</text>
<text x="91.9" y="128.7" transform="rotate(-90 91.9 128.7)">BATT</text>
<text x="94.4" y="128.7" transform="rotate(-90 94.4 128.7)">GND</text>
<text x="97" y="128.7" transform="rotate(-90 97 128.7)">2ND_POW_EN</text>
<text x="99.5" y="128.7" transform="rotate(-90 99.5 128.7)">I2C0_SDA_DBG</text>
<text x="102" y="128.7" transform="rotate(-90 102 128.7)">I2C0_SCL_DBG</text>
<text x="104.6" y="128.7" transform="rotate(-90 104.6 128.7)">STATE0</text>
<text x="107.1" y="128.7" transform="rotate(-90 107.1 128.7)">WKUP</text>
<text x="109.7" y="128.7" transform="rotate(-90 109.7 128.7)">STATE_CPU_SFX</text>
<text x="112.2" y="128.7" transform="rotate(-90 112.2 128.7)">STATE_RF_SFX</text>
<text x="114.7" y="128.7" transform="rotate(-90 114.7 128.7)">GND</text>
<text x="73.4" y="133" transform="rotate(-90 73.4 133)">11</text>
<text x="75.9" y="133" transform="rotate(-90 75.9 133)">12</text>
<text x="78.5" y="133" transform="rotate(-90 78.5 133)">13</text>
<text x="81" y="133" transform="rotate(-90 81 133)">14</text>
<text x="83.6" y="133" transform="rotate(-90 83.6 133)">15</text>
<text x="86.1" y="133" transform="rotate(-90 86.1 133)">16</text>
<text x="88.6" y="133" transform="rotate(-90 88.6 133)">17</text>
<text x="91.2" y="133" transform="rotate(-90 91.2 133)">18</text>
<text x="93.7" y="133" transform="rotate(-90 93.7 133)">19</text>
<text x="96.3" y="133" transform="rotate(-90 96.3 133)">20</text>
<text x="98.8" y="133" transform="rotate(-90 98.8 133)">21</text>
<text x="101.3" y="133" transform="rotate(-90 101.3 133)">22</text>
<text x="103.9" y="133" transform="rotate(-90 103.9 133)">23</text>
<text x="106.4" y="133" transform="rotate(-90 106.4 133)">24</text>
<text x="109" y="133" transform="rotate(-90 109 133)">25</text>
<text x="111.5" y="133" transform="rotate(-90 111.5 133)">26</text>
<text x="114" y="133" transform="rotate(-90 114 133)">27</text>
<text x="126.5" y="133.5" transform="rotate(-90 126.5 133.5)">55</text>
<text x="129" y="133.5" transform="rotate(-90 129 133.5)">56</text>
<text x="131.6" y="133.5" transform="rotate(-90 131.6 133.5)">57</text>
<text x="134.1" y="133.5" transform="rotate(-90 134.1 133.5)">58</text>
<text x="271.7" y="136.8">1</text>
<text x="266.4" y="141.4" transform="rotate(-90 266.4 141.4)">1</text>
<text x="266.4" y="149.6" transform="rotate(-90 266.4 149.6)">2</text>
</g>
</svg>
